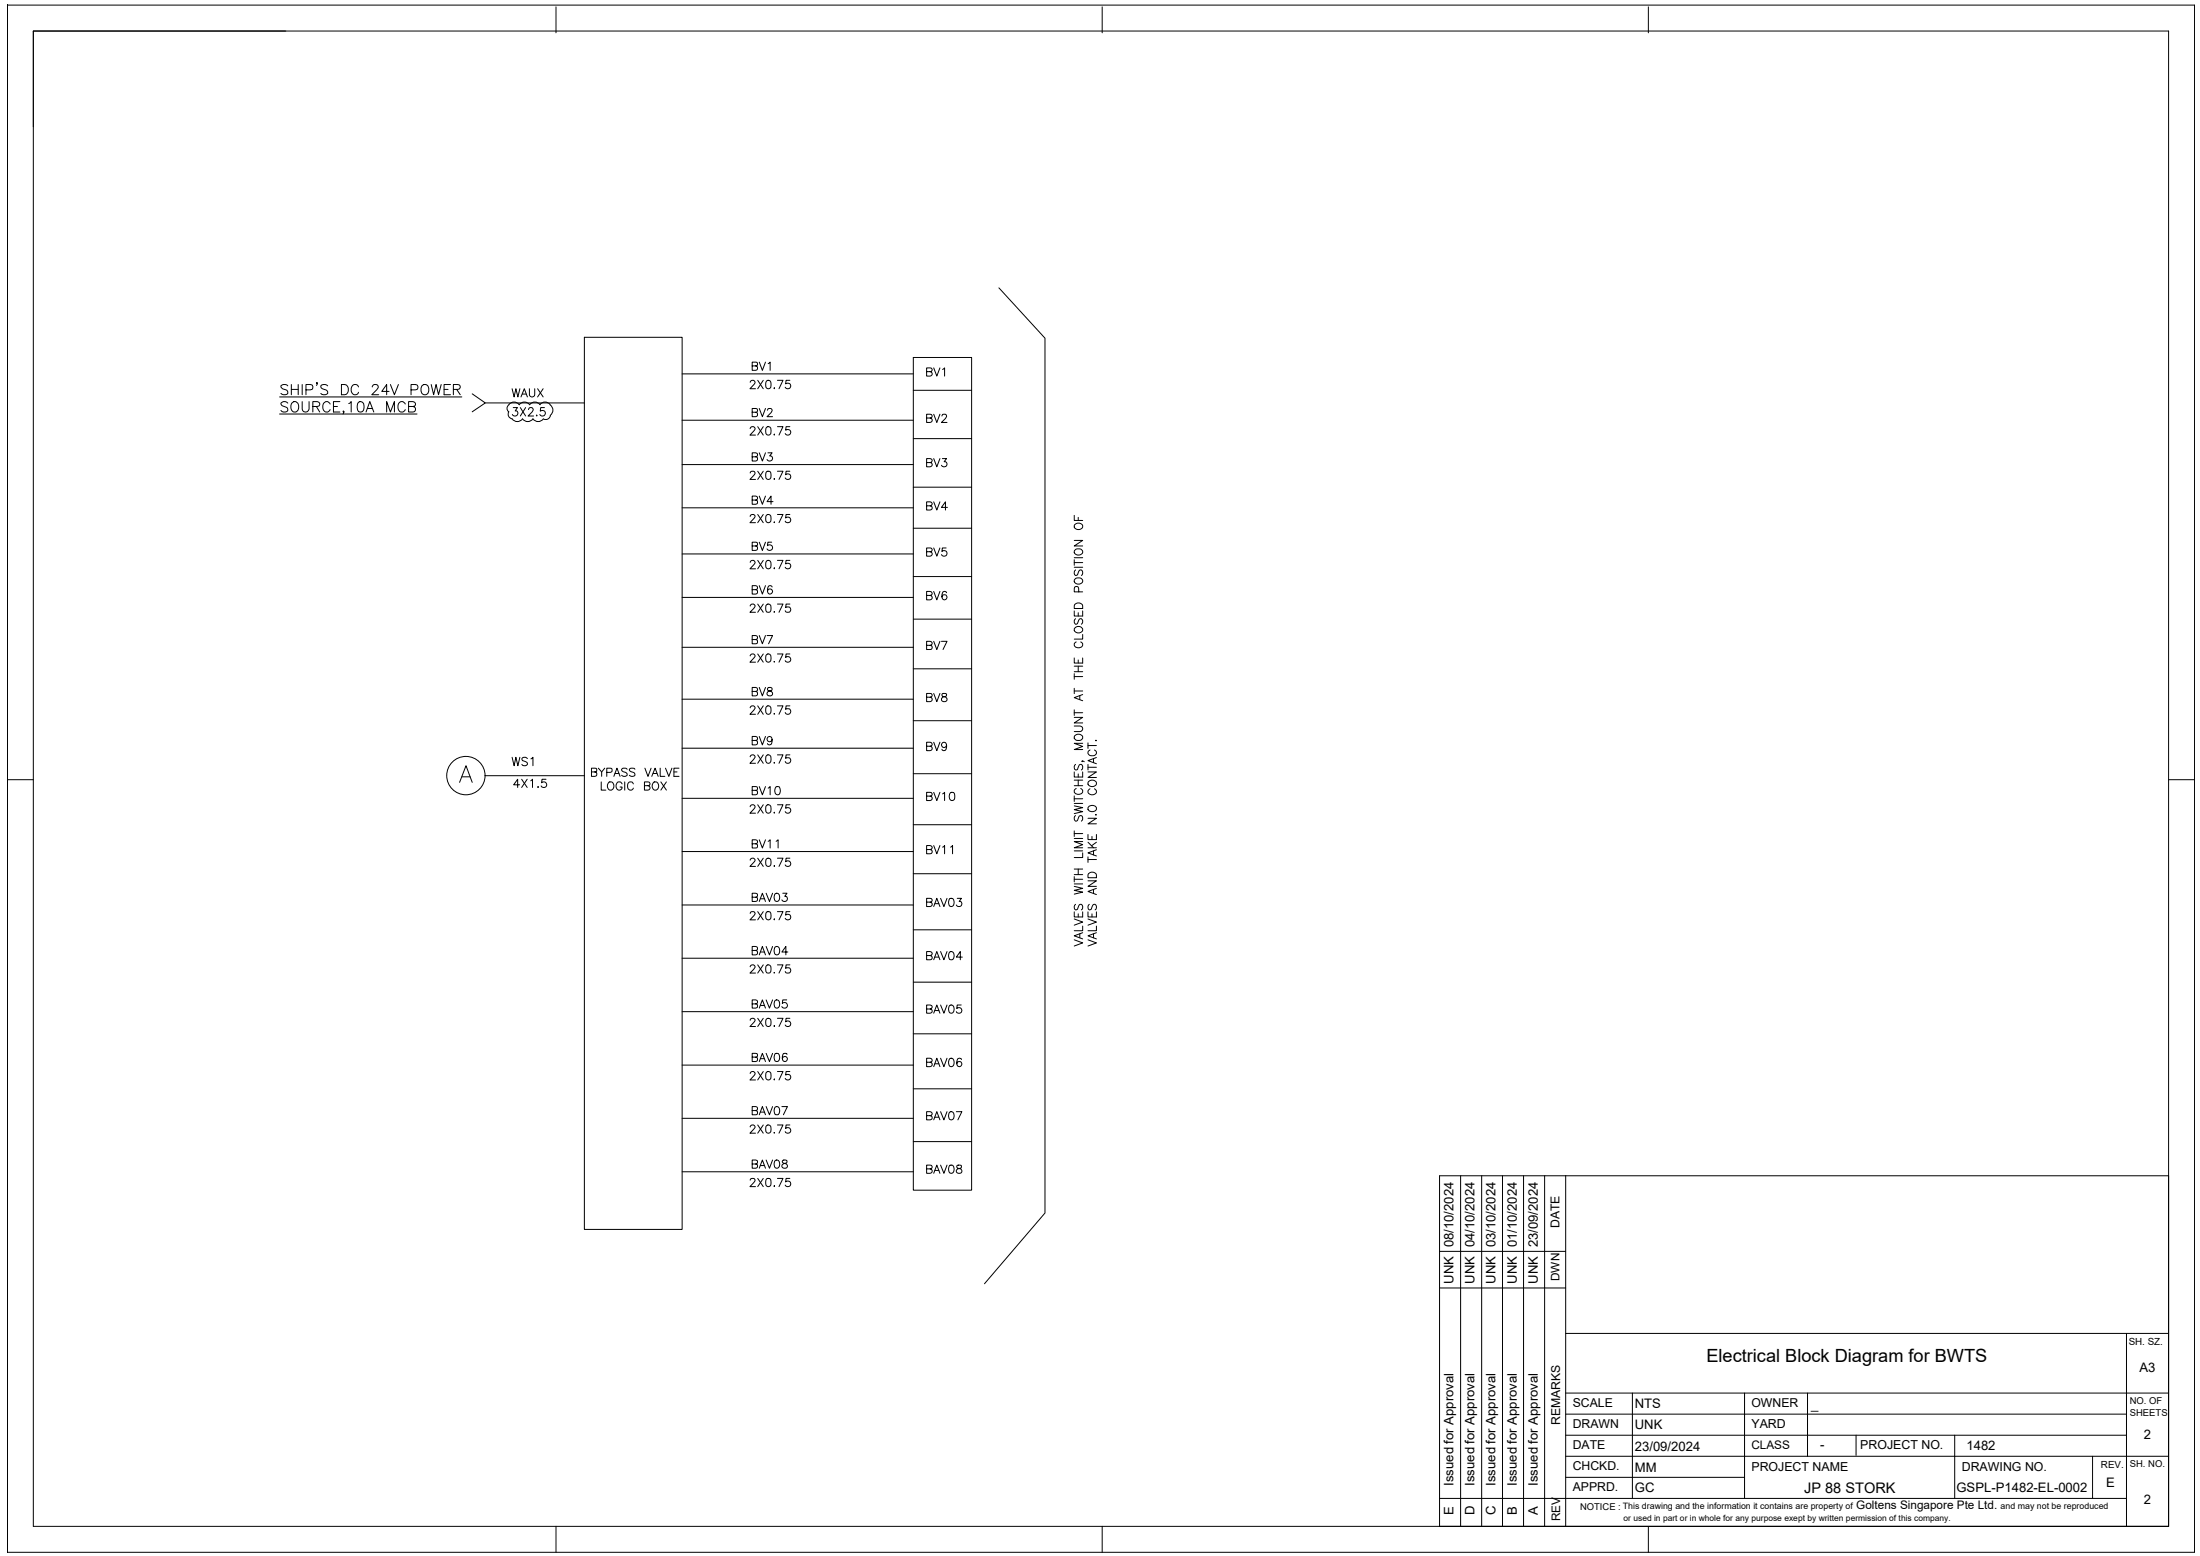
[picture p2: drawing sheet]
<svg xmlns="http://www.w3.org/2000/svg" width="420mm" height="297mm" viewBox="0 0 420 297" stroke-linecap="round" stroke-linejoin="round" font-family="sans-serif">
<!-- layer: Default -->
<g fill="none" stroke="#000" stroke-width=".19">
<path d="M1.4 1h.1M1.4 1v295.3M1.4 1h417.7v295.3h-417.7M6.4 5.9h407.8v285.5h-407.8zM54.6 5.9h-48.2v18.3M106.2 1.3v5M210.5 1.3v5M314.8 1.3v5M1.4 148.8h.1M1.4 148.8h5M414.2 148.8h4.9M274.9 238.9h24.1"/>
<path d="M278.9 224.5v66.9M283 224.5v66.9M286.9 224.5v66.9M291 224.5v66.9M295 224.5v66.9M299 224.5v66.9M414.2 224.5h-139.3v66.9M274.9 245.9h24.1M299 254.6h115.2M406.1 254.6v36.8M299 274h107.1M299 270h107.1"/>
<path d="M299 278h115.2M299 265.9h115.2M311.8 265.9v20.1M333.2 265.9v20.1M345.2 265.9v12.1M354.5 274v3.8M373.3 274v12M399.6 278v8M1.4 296.3h.1M106.2 291.4v4.9M210.5 291.4v4.9M274.9 286h131.2"/>
<path d="M299 282h34.2M314.8 291.4v4.9"/>
</g>
<!-- layer: 0 -->
<g fill="none" stroke="#000" stroke-width=".19">
<path d="M190.8 54.9l8.8 9.7v167l-11.6 13.5M90.2 75.2l2.5 1.7-2.5 1.7M92.7 76.9h18.9M97.2 77.3a1.22 1.22 0 0 1 2 0 1.21 1.21 0 0 1 1.9 0M97.2 77.3a.83 .83 0 0 0 0 1.3 .92 .92 0 0 0 .6 1.4 1.22 1.22 0 0 0 2 0 1.22 1.22 0 0 0 2 0 1.21 1.21 0 0 0 2 0M101.2 77.3a1.21 1.21 0 0 1 1.9 0 1.18 1.18 0 0 1 2 0M105.1 77.3a1.21 1.21 0 0 1 0 2M105.1 79.3a.91 .91 0 0 1-1.3 .7M111.6 64.4h18.7v170.3h-18.7zM130.3 71.4h44.1M174.4 68.2h11.2v159h-11.2zM174.4 74.5h11.2"/>
<path d="M130.3 80.2h44.1M130.3 88.7h44.1M130.3 96.9h44.1M174.4 83.7h11.2M174.4 93h11.2M130.3 105.7h44.1M130.3 114h44.1M174.4 100.8h11.2M174.4 110.1h11.2M174.4 118.2h11.2M130.3 123.6h44.1M130.3 133.5h44.1"/>
<path d="M174.4 127.7h11.2M174.4 137.6h11.2M92.7 148.1h18.9M130.3 142.8h44.1M130.3 152.4h44.1M174.4 147.7h11.2M174.4 157.4h11.2M130.3 162.6h44.1M130.3 172.8h44.1M174.4 166.8h11.2M174.4 177.5h11.2M130.3 182.9h44.1"/>
<path d="M130.3 193.1h44.1M174.4 187.5h11.2M174.4 197.4h11.2M130.3 203.3h44.1M130.3 213.5h44.1M174.4 207.9h11.2M174.4 217.9h11.2M130.3 223.7h44.1"/>
<circle cx="89" cy="148.1" r="3.7"/>
</g>
<!-- layer: Text -->
<g fill="none" stroke="#000" stroke-width=".19">
<path d="M53.4 75.8h34.8M53.4 79h26.2M55 73.7a.75 .75 0 0 0-1.3 .2 1.4 1.4 0 0 0 1.1 .6 .5 .5 0 0 1 0 .8 .99 .99 0 0 1-1.1-.2M55 77a.73 .73 0 0 0-.7-.4 .73 .73 0 0 0-.6 .5l.2 .3 .7 .3a.48 .48 0 0 1 .4 .4 .48 .48 0 0 1-.2 .5 .91 .91 0 0 1-1.1-.2M55.6 73.4v2M55.6 74.3h1.4M55.7 77l.4-.3a1 1 0 0 1 1 1 1 1 0 0 1-1 1l-.2-.1a1.27 1.27 0 0 1-.2-1.6zM57 73.4v2M57.7 76.7v1.4a.66 .66 0 0 0 .7 .6 .66 .66 0 0 0 .6-.6v-1.4M57.7 73.4v2M58.4 74.4l1.2-.1 .1-.3v-.4l-.4-.2h-.9v2M59.7 77.6l1.2-.1 .2-.2-.1-.4-.4-.2h-.9v2"/>
<path d="M60.4 77.6l.7 1.1M60.6 73.1h-.2h.2l-.2 .5M62.6 73.7a.75 .75 0 0 0-1.3 .2l.4 .4 .5 .1a.47 .47 0 0 1 .4 .4 .47 .47 0 0 1-.2 .5 .94 .94 0 0 1-1.1-.2M63 77.1a.72 .72 0 0 0-.8-.4 .72 .72 0 0 0-.5 .7 .86 .86 0 0 0 .1 1 .86 .86 0 0 0 1 .2l.2-.4M63.7 77.6h.7M64.9 76.7h-1.2v2h1.2M65.2 73.4h.6a1.02 1.02 0 0 1 .8 1 1.02 1.02 0 0 1-.8 1h-.6zM65.7 78.6h-.2l.1-.2 .1 .2-.2 .4M66.6 77l.5-.3v2M68.5 73.9a.72 .72 0 0 0-.8-.5 .72 .72 0 0 0-.6 .7 .91 .91 0 0 0 .9 1.3l.5-.5M68.5 76.8a.64 .64 0 0 1 .9 .2 1.66 1.66 0 0 1-.2 1.6 .64 .64 0 0 1-.9-.3 1.71 1.71 0 0 1 .2-1.5zM69.9 78.7l.7-2 .8 2"/>
<path d="M70.2 78h.9M71.1 73.9l.2-.4a.68 .68 0 0 1 .9 .1v.5l-1.2 1.3h1.3M73.8 78.7v-2l.8 2 .7-2v2M74.3 74.7h-1.4l.9-1.3v2M74.6 73.4l.7 2 .8-2M77.4 77.1a.72 .72 0 0 0-.8-.4 .72 .72 0 0 0-.6 .7 .86 .86 0 0 0 .2 1 .86 .86 0 0 0 .9 .2l.3-.4M78 77.6l1.2-.1 .1-.2v-.4l-.4-.2h-.9v2h.9a.53 .53 0 0 0 .4-.4 .53 .53 0 0 0-.1-.6l-.3-.1M78.5 74.4l1.1-.1 .2-.3-.1-.4-.4-.2h-.8v2M80.6 73.7a.74 .74 0 0 1 .8-.3 .74 .74 0 0 1 .5 .7 1.08 1.08 0 0 1-.6 1.3 .76 .76 0 0 1-.9-.8zM82.4 73.4l.4 2 .5-2 .4 2 .6-2M84.8 74.3h.8M86 73.4h-1.2v2h1.2"/>
<path d="M86.6 74.3h1.1l.2-.3-.1-.4-.4-.2h-.8v2M87.2 74.3l.7 1.1M97.8 74.2l.4 1.6 .3-1.6 .4 1.6 .4-1.6M98 77.8h.8l-.4 .6a.53 .53 0 0 1 .4 .8 .53 .53 0 0 1-.9 0l-.1-.1M99.4 77.8l1 1.6M99.5 75.8l.6-1.6 .6 1.6M99.8 75.2h.7M100.4 77.8l-1 1.6M100.9 78.2l.3-.4h.3l.3 .3-.2 .6-.7 .7h1M101.1 74.2v1.1a.51 .51 0 0 0 .5 .5 .51 .51 0 0 0 .5-.5v-1.1M102.4 79.3h.2zM102.7 74.2l1 1.6"/>
<path d="M103.7 74.2l-1 1.6M104 77.8h-.7l-.1 .7a.56 .56 0 0 1 .8 0 .56 .56 0 0 1-.1 .8 .56 .56 0 0 1-.8-.2M143.3 73l.1-.3 .5-.1 .3 .5-1 1.1h1.1M143.7 69.9l.8-.1 .1-.5-.9-.2v1.6h.6l.3-.2v-.5l-.3-.1M143.7 78.7h.8l.1-.6-.9-.1v1.5h.6l.3-.1v-.5l-.3-.2M144.7 72.6l1.1 1.6M145 69.1l.6 1.6 .6-1.6M145 78l.6 1.5 .6-1.5M145.8 72.6l-1.1 1.6M146.4 72.7l.4-.1a.97 .97 0 0 1 0 1.6h-.1a1.07 1.07 0 0 1-.3-1.5zM146.6 78.3l.1-.3h.5l.2 .1 .1 .3-1 1.1h1M146.7 69.4l.4-.3v1.6"/>
<path d="M147.9 74v.2zM148.5 72.6h1l-.7 1.6M150.8 72.6h-.7l-.1 .7a.56 .56 0 0 1 .9 0 .56 .56 0 0 1-.1 .8 .56 .56 0 0 1-.8-.2M177 71l.9-.1 .1-.2-.1-.3-.9-.2v1.6h.6a.43 .43 0 0 0 .3-.7l-.3-.1M177 79.8h.9l.1-.3-.1-.3-.9-.1v1.5h.6a.43 .43 0 0 0 .3-.6l-.3-.2M178.3 70.2l.6 1.6 .6-1.6M178.3 79.1l.6 1.5 .6-1.5M179.9 79.4l.1-.3h.5h.2l.1 .4-1 1.1h1.1M180 70.5l.4-.3v1.6M143.3 81.8l.3-.4h.3l.3 .3-.1 .4-.9 1h1.1M143.3 90.3l.1-.3h.5l.2 .1 .1 .3-1 1.1h1.1M143.3 98.6l.1-.3 .2-.1 .5 .1v.5l-.9 1h1.1"/>
<path d="M143.7 87.2l.8-.1 .1-.5-.9-.2v1.6h.6l.3-.2v-.5l-.3-.1M143.7 95.5l.8-.1 .1-.5-.3-.2h-.6v1.6l.9-.2v-.5l-.3-.1M144.7 81.4l1.1 1.7M144.7 90l1.1 1.5M144.7 98.2l1.1 1.6M145 86.4l.6 1.6 .6-1.6M145 94.7l.6 1.6 .6-1.6M145.8 81.4l-1.1 1.7M145.8 90l-1.1 1.5M145.8 98.2l-1.1 1.6M146.4 81.5a.51 .51 0 0 1 .8 .2v.4a.68 .68 0 0 1-.4 1h-.1a1.07 1.07 0 0 1-.3-1.6zM146.4 90a.58 .58 0 0 1 .8 .3v.9a.51 .51 0 0 1-.5 .3 .51 .51 0 0 1-.4-.3v-.9z"/>
<path d="M146.4 98.3a.51 .51 0 0 1 .8 .2v1a.51 .51 0 0 1-.5 .3 .51 .51 0 0 1-.4-.3v-1zM146.7 86.4h.8l-.5 .6a.53 .53 0 0 1 .5 .5 .53 .53 0 0 1-.4 .6 .53 .53 0 0 1-.6-.4M147.6 95.8h-1.1l.7-1.1v1.6M147.8 83h.1zM147.8 99.7h.1zM147.9 91.4v.1zM148.5 81.4h1l-.7 1.7M148.5 90h1l-.7 1.5M148.5 98.2h1l-.7 1.6M150.8 81.4h-.7l-.1 .7a.56 .56 0 0 1 .9 0 .56 .56 0 0 1-.1 .9 .56 .56 0 0 1-.8-.2M150.8 90h-.7l-.1 .6a.56 .56 0 0 1 .9 0 .56 .56 0 0 1-.1 .9 .56 .56 0 0 1-.8-.3M150.8 98.2h-.7l-.1 .7a.56 .56 0 0 1 .9 0 .56 .56 0 0 1-.1 .8 .56 .56 0 0 1-.8-.2"/>
<path d="M177 88.3l.9-.1 .1-.2-.1-.3-.9-.2v1.6l.9-.1a.39 .39 0 0 0 .1-.4 .39 .39 0 0 0-.4-.3M177 96.6l.9-.1 .1-.2-.1-.4-.9-.1v1.6l.9-.1a.36 .36 0 0 0 0-.7h-.3M178.3 87.5l.6 1.6 .6-1.6M178.3 95.8l.6 1.6 .6-1.6M180 87.5h.8l-.5 .6a.53 .53 0 0 1 .5 .5 .53 .53 0 0 1-.4 .6 .53 .53 0 0 1-.6-.4M180.9 96.9h-1.1l.8-1.1v1.6M205.2 98.4v1h1.6M205.9 98.8v.6M143.3 107.4l.1-.3 .5-.1 .3 .4-1 1.2h1.1M143.3 115.7l.3-.4h.3l.3 .3-.3 .6-.7 .7h1.1M143.7 104.2h.8l.1-.6-.9-.1v1.6h.6l.3-.2v-.5l-.3-.2M143.7 112.6l.9-.2v-.4l-.3-.2h-.6v1.6h.6l.3-.2v-.5l-.3-.1"/>
<path d="M144.7 107l1.1 1.6M144.7 115.3l1.1 1.6M145 103.5l.6 1.6 .6-1.6M145 111.8l.6 1.6 .6-1.6M145.8 107l-1.1 1.6M145.8 115.3l-1.1 1.6M146.4 107.1l.4-.1a.97 .97 0 0 1 0 1.6h-.1a1.07 1.07 0 0 1-.3-1.5zM146.4 115.4a.51 .51 0 0 1 .8 .2v.4a.63 .63 0 0 1-.5 .9 .66 .66 0 0 1-.5-.9zM147.4 103.5h-.7l-.1 .7a.56 .56 0 0 1 .8 0 .56 .56 0 0 1-.1 .8 .56 .56 0 0 1-.8-.2M147.5 112.1a.44 .44 0 0 0-.7-.2 .95 .95 0 0 0 .3 1.5 .49 .49 0 0 0 .4-.5 .49 .49 0 0 0-.4-.5 .49 .49 0 0 0-.5 .5M147.8 108.5h.1zM147.9 116.8v.1z"/>
<path d="M148.5 107h1l-.7 1.6M148.5 115.3h1l-.7 1.6M150.8 107h-.7l-.1 .7a.56 .56 0 0 1 .9 0 .56 .56 0 0 1-.1 .8 .56 .56 0 0 1-.8-.2M150.8 115.3h-.7l-.1 .7a.56 .56 0 0 1 .9 0 .56 .56 0 0 1-.1 .8 .56 .56 0 0 1-.8-.2M177 105.3h.9l.1-.3-.1-.3-.9-.1v1.6h.6a.43 .43 0 0 0 .3-.7l-.3-.2M177 113.7l.9-.2v-.4l-.3-.2h-.6v1.6h.6a.43 .43 0 0 0 .3-.7l-.3-.1M178.3 104.6l.6 1.6 .6-1.6M178.3 112.9l.6 1.6 .6-1.6M180.7 104.6h-.7l-.1 .7a.56 .56 0 0 1 .8 0 .56 .56 0 0 1-.1 .8 .56 .56 0 0 1-.8-.2M180.8 113.2a.44 .44 0 0 0-.7-.2 .95 .95 0 0 0 .3 1.5 .49 .49 0 0 0 .5-.5 .49 .49 0 0 0-.5-.5 .49 .49 0 0 0-.5 .5M205.2 116.6v1h1.6v-1M205.2 103.2h1.6l-1.6 1h1.6"/>
<path d="M205.2 106.8v1.1M205.2 108.3h1.6M205.2 107.4h1.6M205.2 106.5h1.6M205.2 119.9a.78 .78 0 0 1 1-.3 .78 .78 0 0 1 .5 .9 .86 .86 0 0 1-.9 .3 .86 .86 0 0 1-.6-.7zM205.2 115.4a.87 .87 0 0 1 1.1-.2 .87 .87 0 0 1 .5 1h-1.6zM205.2 110.6a.78 .78 0 0 1 1-.3 .78 .78 0 0 1 .5 .9 .86 .86 0 0 1-.9 .3 .86 .86 0 0 1-.6-.8zM205.2 105.1a.78 .78 0 0 1 1-.4 .78 .78 0 0 1 .5 1 .86 .86 0 0 1-.9 .3 .86 .86 0 0 1-.6-.8zM205.2 100.2a.86 .86 0 0 1 1-.3 .86 .86 0 0 1 .6 .7 .84 .84 0 0 1-.9 .5 .84 .84 0 0 1-.7-.8zM205.4 118.1a.59 .59 0 0 0-.3 .6 .59 .59 0 0 0 .4 .5l.3-.2 .3-.8 .4-.1a.65 .65 0 0 1 0 1.1M205.4 108.8a.59 .59 0 0 0-.3 .6 .59 .59 0 0 0 .4 .5l.3-.2 .3-.8 .4-.1a.65 .65 0 0 1 0 1.1M205.9 117v.6"/>
<path d="M206 113l-.1-.9-.2-.1h-.4l-.1 .4v.6h1.6M143.3 125.2l.3-.4h.3l.3 .3-.1 .3-.9 1h1.1M143.3 135.1l.3-.4h.3l.3 .3-.3 .6-.7 .8h1.1M143.7 122.1l.8-.1 .1-.5-.3-.2h-.6v1.6l.9-.1v-.6l-.3-.1M143.7 132l.9-.1v-.5l-.3-.2h-.6v1.6h.6l.3-.1v-.5l-.3-.2M144.7 124.8l1.1 1.6M144.7 134.7l1.1 1.7M145 121.3l.6 1.6 .6-1.6M145 131.2l.6 1.6 .6-1.6M145.8 124.8l-1.1 1.6M145.8 134.7l-1.1 1.7M146.4 124.9a.51 .51 0 0 1 .8 .2v1a.51 .51 0 0 1-.5 .3 .51 .51 0 0 1-.4-.3v-1z"/>
<path d="M146.4 134.8a.51 .51 0 0 1 .8 .2v.4a.68 .68 0 0 1-.5 1 1.07 1.07 0 0 1-.3-1.6zM146.5 121.3h1l-.7 1.6M146.7 131.3a.34 .34 0 0 0 .1 .6h.3a.47 .47 0 0 1 .5 .4 .47 .47 0 0 1-.4 .5h-.3a.47 .47 0 0 1-.4-.5 .47 .47 0 0 1 .5-.4h.2a.34 .34 0 0 0 .2-.6zM147.8 126.3h.1zM147.8 136.3h.1zM148.5 124.8h1l-.7 1.6M148.5 134.7h1l-.7 1.7M150.8 124.8h-.7l-.1 .7a.56 .56 0 0 1 .9 0 .56 .56 0 0 1-.1 .9 .56 .56 0 0 1-.8-.3M150.8 134.7h-.7l-.1 .7a.56 .56 0 0 1 .9 0 .56 .56 0 0 1-.1 .9 .56 .56 0 0 1-.8-.3M177 123.2l.9-.1 .1-.2-.1-.3-.3-.2h-.6v1.6h.6a.4 .4 0 0 0 .4-.4 .4 .4 0 0 0-.4-.4M177 133.1l.9-.1v-.5l-.9-.1v1.5h.6a.43 .43 0 0 0 .3-.6l-.3-.2M178.3 122.4l.6 1.6 .6-1.6"/>
<path d="M178.3 132.4l.6 1.5 .6-1.5M179.8 122.4h1.1l-.8 1.6M180 132.4a.34 .34 0 0 0 .1 .6 .55 .55 0 0 1 .6 .2 .55 .55 0 0 1 0 .7 .53 .53 0 0 1-.6 0 .53 .53 0 0 1-.3-.5 .85 .85 0 0 1 .9-.5l.1-.3a.64 .64 0 0 0-.8-.2zM205.2 138.6h1.1a.53 .53 0 0 1 .5 .5 .53 .53 0 0 1-.5 .6h-1.1M205.2 136.9h1.6l-1.6 1.1h1.6M205.2 125.6v1h1.6v-1M205.2 128.6v1.1M205.2 131.4v1M205.2 135.5v1.1M205.2 136.1h1.6M205.2 131.9h1.6M205.2 129.2h1.6"/>
<path d="M205.2 128.2h1.6M205.2 127.2h1.6M205.5 122.6a.57 .57 0 0 0-.3 .6 .57 .57 0 0 0 .6 .5 .63 .63 0 0 0 .9-.3 .63 .63 0 0 0-.3-.8M205.9 126v.6M205.9 127.2v1M206.2 132.8v.8M206.8 132.6l-1.6 .6 1.6 .6M206.8 121.1v.9h-1.6M87.8 149.4l1.2-3.2 1.2 3.2M88.2 148.3h1.6M97.8 144.6l.4 1.6 .3-1.6 .4 1.6 .4-1.6M99.2 149.8h-1.1l.8-1v1.5"/>
<path d="M99.6 148.8l1.1 1.5M100.7 148.8l-1.1 1.5M100.7 144.8a.59 .59 0 0 0-.5-.3 .59 .59 0 0 0-.5 .4l.1 .3 .8 .3 .1 .4a.65 .65 0 0 1-1 0M101.4 149.1l.3-.3v1.5M101.4 144.9l.4-.3v1.6M102.7 150.2h.1zM104.3 148.8h-.8l-.1 .6a.56 .56 0 0 1 .9 0 .56 .56 0 0 1-.1 .9 .56 .56 0 0 1-.9-.3M113 147.4l.8-.1 .1-.5-.9-.2v1.6h.6l.3-.2v-.5l-.3-.1M114.3 146.6l.6 .8v.8M114.8 149.3v1.5h.9M115.5 146.6l-.6 .8M115.9 147.4l1-.1v-.5l-1-.2v1.6"/>
<path d="M116.3 149.3a.77 .77 0 0 1 1 .7 .77 .77 0 0 1-.8 .8 .93 .93 0 0 1-.2-1.5zM117.2 148.2l.6-1.6 .6 1.6M117.4 147.7h.8M118.8 149.6a.59 .59 0 0 0-.7-.3 .59 .59 0 0 0-.4 .6v.3a.57 .57 0 0 0 .5 .6 .57 .57 0 0 0 .6-.6h-.4M119.3 149.3v1.5M119.8 146.9l-.4-.3-.5 .1-.2 .2 .2 .3 .8 .4 .1 .4a.73 .73 0 0 1-1.1 0M121 149.6a.56 .56 0 0 0-.7-.3 .56 .56 0 0 0-.4 .6 .69 .69 0 0 0 .7 .9l.4-.3M121.3 146.9l-.4-.3-.5 .1-.2 .2 .2 .3 .7 .3 .2 .5a.73 .73 0 0 1-1.1 0M123.1 150l.9-.1 .1-.2v-.3l-1-.1v1.5h.7a.43 .43 0 0 0 .3-.6l-.3-.2M123.2 146.6l.6 1.6 .5-1.6M124.5 148.2l.6-1.6 .6 1.6M124.7 147.7h.7"/>
<path d="M124.9 149.3a.77 .77 0 0 1 .9 .7 .77 .77 0 0 1-.8 .8 .93 .93 0 0 1-.1-1.5zM126.1 146.6v1.6h.9M126.2 149.3l1.1 1.5M127.1 146.6l.6 1.6 .6-1.6M127.3 149.3l-1.1 1.5M128.7 147.4h.6M129.7 146.6h-1v1.6h1M143.3 144.5l.3-.4h.3l.3 .3-.3 .5-.7 .8h1.1M143.3 154l.3-.4h.3l.3 .3-.1 .4-.9 .9h1.1M143.7 141.4l.9-.2v-.4l-.3-.2h-.6v1.6h.6l.3-.2v-.5l-.3-.1M143.7 150.9l.8-.1 .1-.5-.9-.1v1.5h.6l.3-.1v-.6l-.3-.1M144.7 144.1l1.1 1.6"/>
<path d="M144.7 153.6l1.1 1.6M145 140.6l.6 1.6 .6-1.6M145 150.2l.6 1.5 .6-1.5M145.8 144.1l-1.1 1.6M145.8 153.6l-1.1 1.6M146.4 144.2a.51 .51 0 0 1 .8 .2v.4a.68 .68 0 0 1-.5 .9 1.07 1.07 0 0 1-.3-1.5zM146.4 153.7a.51 .51 0 0 1 .8 .2v.4a.68 .68 0 0 1-.4 .9h-.1a1.07 1.07 0 0 1-.3-1.5zM146.7 150.5l.4-.3v1.5M147.5 141.1a.49 .49 0 0 1-.7 .5 .49 .49 0 0 1-.2-.8 .49 .49 0 0 1 .8 0 .84 .84 0 0 1-.5 1.4l-.3-.3M147.9 145.5v.2zM147.9 155.1v.1zM148.2 150.2a.52 .52 0 0 1 .7 .3 .72 .72 0 0 1 .1 .8 .72 .72 0 0 1-.8 .3 1.12 1.12 0 0 1 0-1.4z"/>
<path d="M148.5 144.1h1l-.7 1.6M148.5 153.6h1l-.7 1.6M150.8 144.1h-.7l-.1 .7a.56 .56 0 0 1 .9 0 .56 .56 0 0 1-.1 .8 .56 .56 0 0 1-.8-.2M150.8 153.6h-.7l-.1 .7a.56 .56 0 0 1 .9 0 .56 .56 0 0 1-.1 .9 .56 .56 0 0 1-.8-.3M177 142.5l.9-.2v-.4l-.3-.2h-.6v1.6h.6a.43 .43 0 0 0 .3-.7l-.3-.1M177 152l.9-.1 .1-.2-.1-.3-.9-.1v1.5h.6a.43 .43 0 0 0 .3-.7l-.3-.1M178.3 141.7l.6 1.6 .6-1.6M178.3 151.3l.6 1.5 .6-1.5M180 151.6l.4-.3v1.5M180.8 142.2a.49 .49 0 0 1-.7 .5 .49 .49 0 0 1-.2-.8 .49 .49 0 0 1 .8 0 .84 .84 0 0 1-.5 1.4l-.3-.3M181.5 151.3a.58 .58 0 0 1 .8 .3v.9a.51 .51 0 0 1-.5 .3 .51 .51 0 0 1-.4-.3 1.24 1.24 0 0 1 .1-1.2zM205.2 153.8l1.6 .4-1.6 .4 1.6 .3-1.6 .4"/>
<path d="M205.2 147.4v.9h1.6v-.9M205.2 151.9v1.1M205.2 158.6v1.1M205.2 159.1h1.6M205.2 153.4h1.6M205.2 152.5h1.6M205.2 150h1.6M205.2 148.9h1.6M205.2 140.5a.86 .86 0 0 1 1-.3 .86 .86 0 0 1 .6 .7 .86 .86 0 0 1-.9 .5 .86 .86 0 0 1-.7-.8zM205.4 155.7a.59 .59 0 0 0-.3 .6 .59 .59 0 0 0 .4 .5l.3-.2 .3-.8 .4-.1a.65 .65 0 0 1 0 1.1M205.4 145.9a.54 .54 0 0 0-.3 .7 .54 .54 0 0 0 .6 .3l.3-.6a.39 .39 0 0 1 .5-.4 .65 .65 0 0 1 0 1.1M205.5 150.5a.57 .57 0 0 0-.3 .7 .57 .57 0 0 0 .6 .4 .63 .63 0 0 0 .9-.2 .63 .63 0 0 0-.3-.9"/>
<path d="M205.9 147.7v.6M205.9 148.9v1.1M206.7 145.3v.1v-.1l.4 .1M206.8 141.9h-1.6l1.6 .6-1.6 .6h1.6M207.8 159.3v1h1.6v-1M207.8 156.2h1.6l-1.6 1.1h1.6M207.8 141.8v1.1M207.8 145.9v1.1M207.8 146.5h1.6M207.8 142.3h1.6M208.2 143.2a.57 .57 0 0 0-.4 .6 .57 .57 0 0 0 .6 .5 .63 .63 0 0 0 .9-.3 .63 .63 0 0 0-.3-.8M208.5 159.7v.6"/>
<path d="M208.8 144.8v.8M209.2 141.4h.2zM209.4 144.6l-1.6 .6 1.6 .6M143.3 164.2l.3-.4h.3l.3 .3-.1 .3-.9 1h1.1M143.3 174.4l.1-.3 .5-.1 .2 .2 .1 .3-1 1.1h1.1M143.7 161.1l.8-.1 .1-.5-.3-.2h-.6v1.6l.9-.1v-.6l-.3-.1M143.7 171.3l.8-.1 .1-.6-.9-.1v1.6h.6l.3-.2v-.5l-.3-.1M144.7 163.8l1.1 1.6M144.7 174l1.1 1.6M145 160.3l.6 1.6 .6-1.6M145 172.1l.6-1.6 .6 1.6M145.2 171.6h.8"/>
<path d="M145.8 163.8l-1.1 1.6M145.8 174l-1.1 1.6M146.3 170.5l.7 1.6 .5-1.6M146.4 163.9a.51 .51 0 0 1 .8 .2v1a.51 .51 0 0 1-.5 .3 .51 .51 0 0 1-.4-.3v-1zM146.4 174.1a.58 .58 0 0 1 .8 .2v1a.51 .51 0 0 1-.5 .3 .51 .51 0 0 1-.4-.3v-1zM146.7 160.6l.4-.3v1.6M147.8 165.3h.1zM147.9 175.4v.2zM148.1 170.6a.51 .51 0 0 1 .7 .2 .73 .73 0 0 1 .1 .9 .73 .73 0 0 1-.8 .3 1.24 1.24 0 0 1 0-1.4zM148.2 160.6l.4-.3v1.6M148.5 163.8h1l-.7 1.6M148.5 174h1l-.7 1.6"/>
<path d="M149.5 170.5h.8l-.4 .6a.53 .53 0 0 1 .3 .9 .53 .53 0 0 1-.9-.2M150.8 163.8h-.7l-.1 .7a.56 .56 0 0 1 .9 0 .56 .56 0 0 1-.1 .8 .56 .56 0 0 1-.8-.2M150.8 174h-.7l-.1 .7a.56 .56 0 0 1 .9 0 .56 .56 0 0 1-.1 .8 .56 .56 0 0 1-.8-.2M177 162.2l.9-.1 .1-.2-.1-.3-.3-.2h-.6v1.6h.6a.4 .4 0 0 0 .4-.4 .4 .4 0 0 0-.4-.4M177 172.2h.9l.1-.3-.1-.3-.9-.1v1.6h.6a.43 .43 0 0 0 .3-.7l-.3-.2M178.3 161.4l.6 1.6 .6-1.6M178.3 173.1l.6-1.6 .6 1.6M178.5 172.5h.8M179.6 171.5l.7 1.6 .6-1.6M180 161.7l.4-.3v1.6M181.4 171.5a.58 .58 0 0 1 .7 .3 .73 .73 0 0 1 .1 .9 .73 .73 0 0 1-.8 .3 1.3 1.3 0 0 1 0-1.5zM181.5 161.7l.4-.3v1.6"/>
<path d="M182.8 171.5h.8l-.4 .6a.53 .53 0 0 1 .4 .8 .53 .53 0 0 1-1-.1M205.2 179.4l1.6 .6-1.6 .6M205.2 175.4l1.6 .6-1.6 .6M205.2 174.1v.9h1.6v-.9M205.2 169.2l1.6 .4-1.6 .4 1.6 .3-1.6 .4M205.2 168.7h1.6M205.2 167.9h1.6M205.2 167.3v1.1M205.2 167h1.6M205.2 165.9h1.6M205.2 162.4h1.6M205.2 160.1h1.6"/>
<path d="M205.4 172.6a.59 .59 0 0 0-.3 .6 .59 .59 0 0 0 .4 .5l.3-.1 .3-.9 .4-.1a.65 .65 0 0 1 0 1.1M205.9 165.9v1.1M205.9 174.5v.5M206.2 178.3v.7M206.8 178.1l-1.6 .5 1.6 .6M206.8 176.8v.9h-1.6M206.8 162.8v.9h-1.6M206.8 160.7h-1.6l1.6 .5-1.6 .6h1.6M207.8 179.4l1.6 .6-1.6 .6M207.8 175.4l1.6 .6-1.6 .6M207.8 174.1v.9h1.6v-.9M207.8 168.1h1.6l-1.6 1.1h1.6"/>
<path d="M207.8 164.1h1.6M207.8 163.6v1M207.8 161.8h1.6M207.8 160.8l1 1M207.9 166.8a.92 .92 0 0 1 1.5 .2v.6h-1.6zM208 172.6a.59 .59 0 0 0-.2 .6 .59 .59 0 0 0 .4 .5l.2-.1 .4-.9 .3-.1a.65 .65 0 0 1 0 1.1M208.5 174.5v.5M208.8 162.4v.8M208.8 169.8v.8M208.8 178.3v.7M209.4 178.1l-1.6 .5 1.6 .6M209.4 176.8v.9h-1.6"/>
<path d="M209.4 169.6l-1.6 .6 1.6 .6M209.4 162.2l-1.6 .6 1.6 .6M209.4 160.8l-.9 .7M143.3 184.6l.3-.4h.3l.3 .3-.3 .5-.7 .8h1.1M143.3 194.8l.1-.3 .2-.1 .5 .1v.5l-.9 1h1.1M143.7 181.4l.9-.1v-.5l-.3-.1h-.6v1.6h.6l.3-.2v-.5l-.3-.2M143.7 191.6h.8l.1-.5-.3-.2h-.6v1.5l.9-.1v-.5l-.3-.2M144.7 184.2l1.1 1.6M144.7 194.4l1.1 1.6M145 182.3l.6-1.6 .6 1.6M145 192.4l.6-1.5 .6 1.5M145.2 181.7h.8"/>
<path d="M145.2 191.9h.8M145.8 184.2l-1.1 1.6M145.8 194.4l-1.1 1.6M146.3 180.7l.7 1.6 .5-1.6M146.3 190.9l.7 1.5 .5-1.5M146.4 184.3a.51 .51 0 0 1 .8 .2v1a.51 .51 0 0 1-.5 .3 .51 .51 0 0 1-.4-.3v-1zM146.4 194.5a.51 .51 0 0 1 .8 .2v1a.51 .51 0 0 1-.5 .3 .51 .51 0 0 1-.4-.3v-1zM147.8 185.7h.1zM147.8 195.9h.1zM148.1 180.8a.51 .51 0 0 1 .7 .2 .81 .81 0 0 1-.5 1.3 1.03 1.03 0 0 1-.2-1.5zM148.1 191a.51 .51 0 0 1 .7 .2 .73 .73 0 0 1 .1 .9 .73 .73 0 0 1-.8 .3 1.24 1.24 0 0 1 0-1.4zM148.5 184.2h1l-.7 1.6"/>
<path d="M148.5 194.4h1l-.7 1.6M150.3 190.9h-.8l-.1 .7a.56 .56 0 0 1 .9 0 .56 .56 0 0 1-.2 .8 .56 .56 0 0 1-.8-.2M150.5 181.7h-1.2l.8-1v1.6M150.8 184.2h-.7l-.1 .7a.56 .56 0 0 1 .9 0 .56 .56 0 0 1-.1 .8 .56 .56 0 0 1-.8-.2M150.8 194.4h-.7l-.1 .7a.56 .56 0 0 1 .9 0 .56 .56 0 0 1-.1 .8 .56 .56 0 0 1-.8-.2M177 182.4l.9-.1 .1-.2-.1-.3-.3-.1h-.6v1.5h.6a.4 .4 0 0 0 .4-.4 .4 .4 0 0 0-.4-.4M177 192.6l.9-.1 .1-.2-.1-.3-.9-.1v1.5l.9-.1a.39 .39 0 0 0 .1-.4 .39 .39 0 0 0-.4-.3M178.3 183.2l.6-1.5 .6 1.5M178.3 193.4l.6-1.5 .6 1.5M178.5 182.7h.8M178.5 192.9h.8M179.6 181.7l.7 1.5 .6-1.5"/>
<path d="M179.6 191.9l.7 1.5 .6-1.5M181.4 181.7a.51 .51 0 0 1 .7 .2 .76 .76 0 0 1 .1 .9 .76 .76 0 0 1-.8 .4 1.3 1.3 0 0 1 0-1.5zM181.4 191.9a.51 .51 0 0 1 .7 .3 .73 .73 0 0 1 .1 .8 .73 .73 0 0 1-.8 .3 1.24 1.24 0 0 1 0-1.4zM183.6 191.9h-.8l-.1 .6a.56 .56 0 0 1 .9 0 .56 .56 0 0 1-.2 .9 .56 .56 0 0 1-.8-.3M183.8 182.7h-1.2l.8-1v1.5M143.3 204.9l.3-.3h.3l.3 .3-.1 .3-.9 1h1.1M143.3 215.1l.3-.3h.3l.3 .3-.1 .2-.9 1h1.1M143.7 201.8h.8l.1-.6-.9-.1v1.5h.6l.3-.1v-.5l-.3-.2M143.7 212l.8-.1 .1-.5-.3-.2h-.6v1.6l.9-.1v-.6l-.3-.1M144.7 204.6l1.1 1.6M144.7 214.8l1.1 1.5M145 202.6l.6-1.5 .6 1.5"/>
<path d="M145 212.8l.6-1.6 .6 1.6M145.2 202.1h.8M145.2 212.3h.8M145.8 204.6l-1.1 1.6M145.8 214.8l-1.1 1.5M146.3 201.1l.7 1.5 .5-1.5M146.3 211.2l.7 1.6 .5-1.6M146.4 204.6a.51 .51 0 0 1 .8 .3v.3a.68 .68 0 0 1-.4 1h-.1a1.07 1.07 0 0 1-.3-1.6zM146.4 214.8a.51 .51 0 0 1 .8 .3v.9a.51 .51 0 0 1-.5 .3 .51 .51 0 0 1-.4-.3v-.9zM147.8 206.1h.1zM147.8 216.2h.1zM148.1 201.1a.58 .58 0 0 1 .7 .3 .73 .73 0 0 1 .1 .9 .73 .73 0 0 1-.8 .3 1.3 1.3 0 0 1 0-1.5z"/>
<path d="M148.1 211.3a.51 .51 0 0 1 .7 .2 .76 .76 0 0 1 .1 .9 .76 .76 0 0 1-.8 .4 1.32 1.32 0 0 1 0-1.5zM148.5 204.6h1l-.7 1.6M148.5 214.8h1l-.7 1.5M149.3 211.2h1.1l-.8 1.6M150.3 201.3v-.2a.58 .58 0 0 0-.8 .3 .77 .77 0 0 0 .5 1.2 .49 .49 0 0 0 .4-.5 .49 .49 0 0 0-.5-.4 .49 .49 0 0 0-.5 .4M150.8 204.6h-.7l-.1 .6a.56 .56 0 0 1 .9 0 .56 .56 0 0 1-.1 .9 .56 .56 0 0 1-.8-.2M150.8 214.8h-.7l-.1 .6a.56 .56 0 0 1 .9 0 .56 .56 0 0 1-.1 .9 .56 .56 0 0 1-.8-.3M177 202.8l.9-.2v-.4l-.3-.2h-.6v1.6h.6a.43 .43 0 0 0 .3-.7l-.3-.1M177 213l.9-.1 .1-.2-.1-.4-.9-.1v1.6l.9-.1a.36 .36 0 0 0 0-.6l-.3-.1M178.3 203.6l.6-1.6 .6 1.6M178.3 213.8l.6-1.6 .6 1.6M178.5 203.1h.8"/>
<path d="M178.5 213.3h.8M179.6 202l.7 1.6 .6-1.6M179.6 212.2l.7 1.6 .6-1.6M181.4 202.1l.2-.1a.84 .84 0 0 1 .6 .8 .84 .84 0 0 1-.6 .8 1.03 1.03 0 0 1-.2-1.5zM181.4 212.3a.51 .51 0 0 1 .7 .2 .73 .73 0 0 1 .1 .9 .73 .73 0 0 1-.8 .3 1.24 1.24 0 0 1 0-1.4zM182.6 212.2h1.1l-.8 1.6M183.6 202.3v-.2a.5 .5 0 0 0-.8 .3 .77 .77 0 0 0 .5 1.2 .49 .49 0 0 0 .4-.5 .49 .49 0 0 0-.5-.5 .49 .49 0 0 0-.5 .5M143.3 225.3l.1-.3h.5l.2 .1 .1 .3-1 1.1h1.1M143.7 222.2l.8-.1 .1-.5-.9-.2v1.6h.6l.3-.2v-.5l-.3-.1M144.7 225l1.1 1.5M145 223l.6-1.6 .6 1.6M145.2 222.5h.8"/>
<path d="M145.8 225l-1.1 1.5M146.3 221.4l.7 1.6 .5-1.6M146.4 225a.58 .58 0 0 1 .8 .3v.9a.51 .51 0 0 1-.5 .3 .51 .51 0 0 1-.4-.3v-.9zM147.8 226.4h.1zM148.1 221.5a.51 .51 0 0 1 .7 .2 .73 .73 0 0 1 .1 .9 .73 .73 0 0 1-.8 .3 1.24 1.24 0 0 1 0-1.4zM148.5 225h1l-.7 1.5M149.5 221.5a.3 .3 0 0 0 .1 .5 .66 .66 0 0 1 .8 .7 .52 .52 0 0 1-.7 .3 .52 .52 0 0 1-.3-.7l.9-.3v-.3a.58 .58 0 0 0-.8-.2zM150.8 225h-.7l-.1 .6a.56 .56 0 0 1 .9 0 .56 .56 0 0 1-.1 .9 .56 .56 0 0 1-.8-.3M177 223.1h.9l.1-.3-.1-.3-.9-.1v1.6h.6a.43 .43 0 0 0 .3-.7l-.3-.2M178.3 224l.6-1.6 .6 1.6M178.5 223.4h.8M179.6 222.4l.7 1.6 .6-1.6"/>
<path d="M181.4 222.5a.58 .58 0 0 1 .7 .2 .73 .73 0 0 1 .1 .9 .73 .73 0 0 1-.8 .3 1.3 1.3 0 0 1 0-1.4zM182.8 222.5a.33 .33 0 0 0 .1 .5 .62 .62 0 0 1 .8 .7 .52 .52 0 0 1-.7 .3 .52 .52 0 0 1-.3-.7l.9-.4v-.3a.64 .64 0 0 0-.8-.1z"/>
</g>
<text font-size="4.4" x="212.4" y="154.9" transform="rotate(-90 212.4 154.9)">BV3</text>
<text font-size="3.5" x="325.9" y="260.1">Electrical Block Diagram for BWTS</text>
<text font-size="2.8" x="344.6" y="285">JP 88 STORK</text>
<g font-size="2.5">
<text x="277.6" y="238.1" transform="rotate(-90 277.6 238.1)">08/10/2024</text>
<text x="281.6" y="238.1" transform="rotate(-90 281.6 238.1)">04/10/2024</text>
<text x="285.6" y="238.1" transform="rotate(-90 285.6 238.1)">03/10/2024</text>
<text x="289.7" y="238.1" transform="rotate(-90 289.7 238.1)">01/10/2024</text>
<text x="293.7" y="238.1" transform="rotate(-90 293.7 238.1)">23/09/2024</text>
<text x="277.6" y="245" transform="rotate(-90 277.6 245)">UNK</text>
<text x="281.6" y="245" transform="rotate(-90 281.6 245)">UNK</text>
<text x="285.6" y="245" transform="rotate(-90 285.6 245)">UNK</text>
<text x="289.7" y="245" transform="rotate(-90 289.7 245)">UNK</text>
<text x="293.7" y="245" transform="rotate(-90 293.7 245)">UNK</text>
<text x="408.6" y="262">A3</text>
<text x="312.2" y="268.9">NTS</text>
<text x="345.9" y="268.9">_</text>
<text x="312.2" y="272.9">UNK</text>
<text x="409.4" y="274.7">2</text>
<text x="312.2" y="276.9">23/09/2024</text>
<text x="312.2" y="280.9">MM</text>
<text x="347.6" y="276.5">-</text>
<text x="375.6" y="276.9">1482</text>
<text x="277.6" y="283.6" transform="rotate(-90 277.6 283.6)">Issued for Approval</text>
<text x="281.6" y="283.6" transform="rotate(-90 281.6 283.6)">Issued for Approval</text>
<text x="285.6" y="283.6" transform="rotate(-90 285.6 283.6)">Issued for Approval</text>
<text x="289.7" y="283.6" transform="rotate(-90 289.7 283.6)">Issued for Approval</text>
<text x="293.7" y="283.6" transform="rotate(-90 293.7 283.6)">Issued for Approval</text>
<text x="312.2" y="284.9">GC</text>
<text x="373.6" y="284.7">GSPL-P1482-EL-0002</text>
<text x="402.3" y="283.9">E</text>
<text x="409.4" y="287.1">2</text>
<text x="277.6" y="289.2" transform="rotate(-90 277.6 289.2)">E</text>
<text x="281.6" y="289.2" transform="rotate(-90 281.6 289.2)">D</text>
<text x="285.6" y="289.2" transform="rotate(-90 285.6 289.2)">C</text>
<text x="289.7" y="289.2" transform="rotate(-90 289.7 289.2)">B</text>
<text x="293.7" y="289.2" transform="rotate(-90 293.7 289.2)">A</text>
</g>
<g font-size="2.4">
<text x="334.5" y="272.7">YARD</text>
<text x="334.5" y="280.8">PROJECT NAME</text>
<text x="355.3" y="276.6">PROJECT NO.</text>
<text x="374.7" y="280.8">DRAWING NO.</text>
</g>
<g font-size="2.3">
<text x="297.8" y="234.4" transform="rotate(-90 297.8 234.4)">DATE</text>
<text x="300.4" y="268.6">SCALE</text>
<text x="334.5" y="268.6">OWNER</text>
<text x="298" y="272" transform="rotate(-90 298 272)">REMARKS</text>
<text x="300.4" y="272.6">DRAWN</text>
<text x="300.4" y="280.7">CHCKD.</text>
<text x="300.4" y="276.6">DATE</text>
<text x="300.4" y="284.7">APPRD.</text>
</g>
<g font-size="2.2">
<text x="297.8" y="244.6" transform="rotate(-90 297.8 244.6)">DWN</text>
<text x="334.5" y="276.6">CLASS</text>
<text x="298" y="290.4" transform="rotate(-90 298 290.4)">REV</text>
<text x="354.5" y="288.1">Goltens Singapore Pte Ltd.</text>
</g>
<g font-size="1.9">
<text x="406.5" y="256.7">SH. SZ.</text>
<text x="401.2" y="280.2">REV.</text>
</g>
<g font-size="1.8">
<text x="406.8" y="268">NO. OF</text>
<text x="406.8" y="270.3">SHEETS</text>
<text x="406.8" y="280.1">SH. NO.</text>
<text x="301.8" y="288.2">NOTICE : This drawing and the information it contains are property of</text>
</g>
<text font-size="1.7" x="382.1" y="288.1">and may not be reproduced</text>
<text font-size="1.6" x="310.1" y="290.4">or used in part or in whole for any purpose exept by written permission of this company.</text>
</svg>
